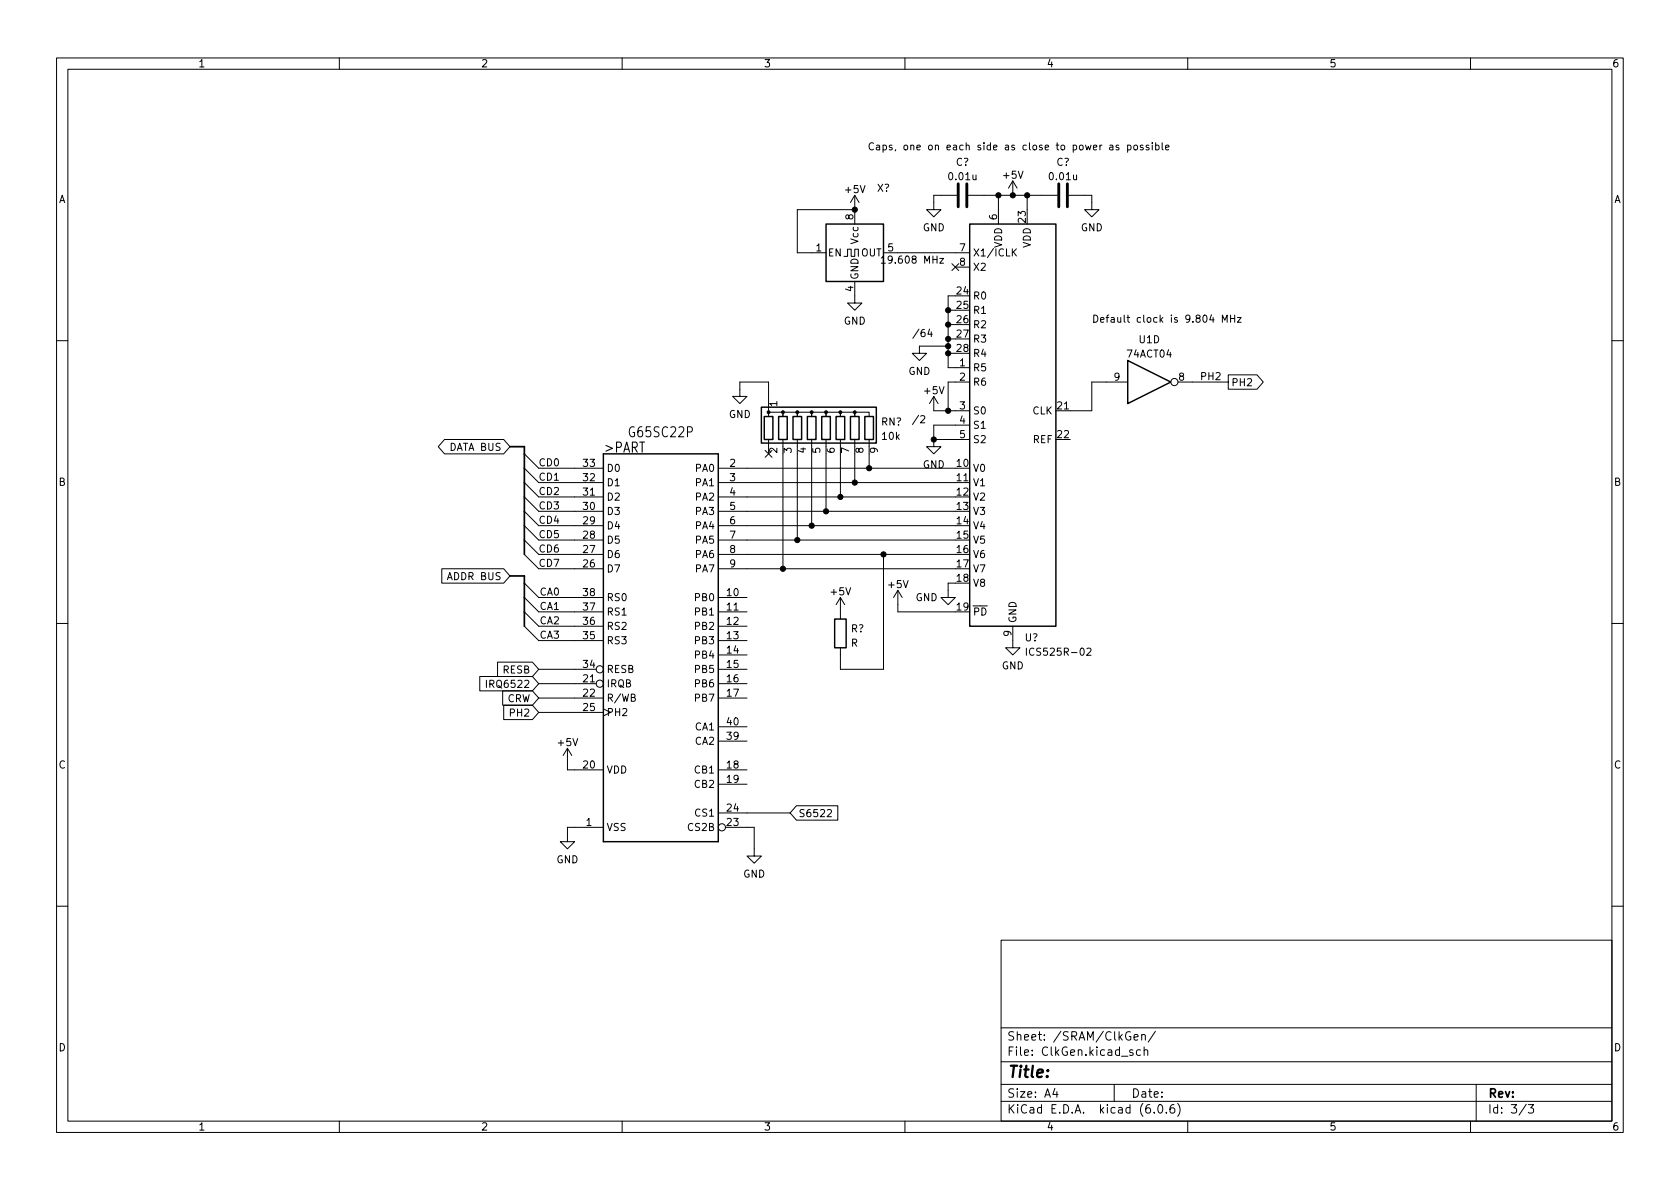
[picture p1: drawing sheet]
<svg xmlns="http://www.w3.org/2000/svg" width="297mm" height="210mm" viewBox="0 0 297 210" stroke-linecap="round" stroke-linejoin="round" font-family="sans-serif">
<g fill="none" stroke="#000" stroke-width=".18">
<path d="M10 10.2h277v190.1h-277zM12 12.2h273v186.1h-273zM60 10.2v2M110 10.2v2M160 10.2v2M210 10.2v2M260 10.2v2M151.1 34.5l-.7 1.3M151.1 34.5v5.1M151.1 34.5l.8 1.3M151.1 37.1h-10.1v7.6h5M154.4 25.4a.6 .6 0 0 0-.8 .4 .6 .6 0 0 0 .6 .7l.2-.1"/>
<path d="M155 25.7h.5v.8M155.5 26h-.4l-.2 .2 .2 .3 .4-.1M156.1 25.7h.4l.2 .2-.1 .5h-.5M156.1 25.7v1.2M157.7 25.7h-.3l-.2 .1 .1 .2 .4 .1v.3h-.5M158.4 26.4l-.1 .3M159.9 25.7h.3l.3 .2v.4l-.3 .2-.3-.1-.1-.1zM161 25.8l.2-.1h.3l.1 .8M161 25.7v.8M169.2 34.5h-4.1v2.6h1.3l-1.3 1.2-1.3-1.2h1.3M171.2 34.5h15.7M176.5 34.5v5.1"/>
<path d="M179.1 32l-.8 1.3M179.1 32v2.5M179.1 32l.7 1.3M181.6 34.5v2.6M189 34.5h4v2.6h1.3l-1.3 1.2-1.2-1.2h1.2M204.3 25.7h.4l.2 .2-.1 .5h-.5M205.5 25.2v1.1l.2 .2M206.1 26.1l.6-.1-.1-.3h-.3l-.2 .1v.6h.5M149.2 45.3h.7v-1.2h.6v1.2h.6v-1.2h.7v1.2M151.1 49.8v3.8h1.3l-1.3 1.3-1.2-1.3h1.2M155.8 45.6l.4-.3v1.2M155.8 46.5h.7"/>
<path d="M156.2 44.7h15.2M162.5 58.2l-1.1 1.6M166.2 45.7h.6l-.6 .8h.6M167.6 59.9h1.3M167.6 54.9h1.3M167.6 57.4h1.3M168.3 46.6l1.2 1.2M168.9 52.3h-1.3v12.7h3.8M168.9 47.2h2.5M169.5 46.6l-1.2 1.2M179.2 44.5l.5 .8M179.7 44l-.7 .7"/>
<path d="M193.4 55.7a.64 .64 0 0 1 .7 .7 .64 .64 0 0 1-.7 .6zM194.6 56.6l.6-.2-.1-.2-.3-.1-.2 .2 .1 .6h.4M195.6 56.1h.4M196 55.7l-.3 .2v1.1M196.5 56.2h.5v.8M197 56.4l-.4 .1-.2 .2 .2 .3 .4-.1M218.8 56.1h.7l-.7 .9h.7M10 60.2h2M78.6 77.7h10.5l1.1 1.3-1.1 1.3h-10.5l-1.1-1.3zM130.8 70.1h-1.3l1.3 1.3 1.3-1.3h-1.3v-2.5h5.1v5M135.3 79.6l1.2 1.3M135.9 73.7v-.8h2.5v.8v-.8h2.6v.8v-.8h2.5v.8v-.8h2.5v.8v-.8h2.6v.8v-.8h2.5v.8v-.8h2.6v.8"/>
<path d="M135.9 77.7v1.3M136.5 79.6l-1.2 1.3M138.4 77.7v1.3M141 77.7v1.3M143.5 77.7v1.3M146 77.7v1.3M148.6 77.7v1.3M151.1 77.7v1.3M153.7 77.7v1.3M162.4 73.4l-1.1 1.7M162.8 73.6l.5-.1 .2 .4-.8 .9h.8M165.1 77.7v1.3h1.3l-1.3 1.3-1.3-1.3h1.3"/>
<path d="M165.1 70.1l-.8 1.3M165.1 70.1v2.5h6.3M165.1 70.1l.8 1.3M165.1 77.7h6.3M167.6 61.2h-5v1.3h1.2l-1.2 1.2-1.3-1.2h1.3M167.6 62.5h1.3M171.4 75.2h-6.3v2.5M171.4 67.6h-3.8v5M199.4 67.6h-6.4v5h-6.3M208.3 67.6h8.9M217.2 66.3h5.1l1.1 1.3-1.1 1.2h-5.1zM285 60.2h2"/>
<path d="M92.7 80.3l2.5 2.5h11.5M92.7 98l2.5 2.6h11.5M92.7 95.5l2.5 2.5h11.5M92.7 93l2.5 2.5h11.5M92.7 90.4l2.5 2.6h11.5M92.7 82.8l2.5 2.5h11.5M92.7 87.9l2.5 2.5h11.5M92.7 85.3l2.5 2.6h11.5M127 82.8h41.9M127 98h41.9M127 95.5h41.9M127 93h41.9"/>
<path d="M127 85.3h44.4M127 90.4h41.9M127 87.9h41.9M138.4 80.3v20.3M141 80.3v15.2M143.5 80.3v12.7M146 80.3v10.1M148.6 80.3v7.6M151.1 80.3v5M153.7 80.3v2.5M156.2 98v20.4h-7.6v-3.9M10 110.2h2"/>
<path d="M78.1 100.6h11l1.1 1.2-1.1 1.3h-11zM84.8 119.6h9.3l1.1 1.3-1.1 1.3h-9.3zM88 117.1h6.1l1.1 1.3-1.1 1.2h-6.1zM92.7 103.1l2.5 2.6h11.5M92.7 105.7l2.5 2.5h11.5M92.7 108.2l2.5 2.5h11.5M92.7 110.7l2.5 2.6h11.5M95.2 118.4h10.2M127 105.7h5.1M127 108.2h5.1M127 110.7h5.1M127 113.3h5.1"/>
<path d="M127 115.8h5.1M127 118.4h5.1M127 100.6h41.9M148.6 105.7l-.8 1.2M148.6 105.7v3.8M148.6 105.7l.8 1.2M158.7 104.4v3.8h10.2M158.7 104.4l-.7 1.3M158.7 104.4l.8 1.3M168.9 103.1h-1.3v2.6h1.3l-1.3 1.2-1.2-1.2h1.2M179.1 110.7v3.8h1.2l-1.2 1.3-1.3-1.3h1.3M181.5 114.6v1.3"/>
<path d="M192.2 114.7l.5-.1 .2 .4-.8 .9h.8M285 110.2h2M86 120.3v1.3M88.9 122.2h5.2l1.1 1.2-1.1 1.3h-5.2zM89.1 124.7h5l1.1 1.3-1.1 1.2h-5zM95.2 120.9h10.2M95.2 123.4h11.5M95.2 126h11.5M100.3 132.3l-.7 1.3M100.3 132.3v3.8h6.4M100.3 132.3l.8 1.3M106.7 125.3l1.2 .7-1.2 .6"/>
<path d="M127 120.9h5.1M127 123.4h5.1M127 136.1h5.1M127 138.7h5.1M127 131.1h5.1M127 128.5h5.1M106.7 146.3h-6.4v2.5h1.3l-1.3 1.3-1.2-1.3h1.2M127 143.8h12.7M128.3 146.3h5v5.1h1.3l-1.3 1.2-1.2-1.2h1.2M140.8 142.5h7.3v2.5h-7.3l-1.1-1.2zM146.3 143.3l.5-.1 .2 .3-.8 .9h.8M10 160.2h2"/>
<path d="M177 166.3h108v32h-108zM285 160.2h2M60 198.3v2M110 198.3v2M160 198.3v2M177 194.8h108M177 191.8h108M177 187.8h108M177 181.8h108M186.5 192.5l-.4 1h1M186.9 193v1M197 191.8v3"/>
<path d="M200.3 185.7l-.4-.1-.2 .2 .1 .3 .5 .1v.4h-.6M200.5 183.4l.7-.1-.1-.3-.4-.1-.2 .2 .1 .8h.5M201.6 185.7l-.4-.1-.3 .3v.4l.2 .3h.5M201.9 183.1l.2-.2 .3 .1 .1 .9M201.9 182.9v1M202.3 185.8l.2-.2 .4 .1v.9M202.3 185.1v1.5M204.1 196.7v.1M204.3 182.4l-1.3 1.9M204.9 195.4l.2-.1a.81 .81 0 0 1 .6 .7 .81 .81 0 0 1-.3 .8h-.2a.81 .81 0 0 1-.6-.6 .81 .81 0 0 1 .3-.8zM206.2 196.7v.1M207.6 195.3a.59 .59 0 0 0-.7 .7v.5l.1 .3h.4l.2-.1 .1-.5-.1-.2-.5-.1-.2 .3"/>
<path d="M208.2 195.1a1.72 1.72 0 0 1 0 2.3M210 198.3v2M260 198.3v2M261 191.8v6.5M269.9 195.3l-1.3 1.9M270.2 195.3h1l-.6 .6 .5 .1v.7l-.2 .1h-.5l-.2-.1"/>
<circle cx="207.6" cy="67.6" r=".63"/>
<circle cx="106" cy="118.4" r=".63"/>
<circle cx="106" cy="120.9" r=".63"/>
<circle cx="127.6" cy="146.3" r=".63"/>
</g>
<g fill="none" stroke="#000" stroke-width=".25">
<path d="M146 39.6h10.2v10.2h-10.2zM171.4 39.6h15.3v71.1h-15.3zM134.6 72h20.3v6.4h-20.3zM135.1 73.7h1.6v4h-1.6zM137.7 73.7h1.5v4h-1.5zM140.2 73.7h1.5v4h-1.5zM142.7 73.7h1.6v4h-1.6zM145.3 73.7h1.5v4h-1.5zM147.8 73.7h1.6v4h-1.6zM150.4 73.7h1.5v4h-1.5zM152.9 73.7h1.5v4h-1.5zM199.4 63.7l7.6 3.9-7.6 3.8z"/>
<path d="M106.7 80.3h20.3v68.5h-20.3zM147.6 109.5h2v5h-2z"/>
</g>
<path d="M169.4 32.5v4.1M170.9 32.5v4.1M187.2 32.5v4.1M188.7 32.5v4.1" fill="none" stroke="#000" stroke-width=".51"/>
<g fill="#000" stroke="#000" stroke-width=".18">
<circle cx="151.1" cy="37.1" r=".46"/>
<circle cx="176.5" cy="34.5" r=".46"/>
<circle cx="179.1" cy="34.5" r=".46"/>
<circle cx="181.6" cy="34.5" r=".46"/>
<circle cx="167.6" cy="54.9" r=".46"/>
<circle cx="167.6" cy="57.4" r=".46"/>
<circle cx="167.6" cy="59.9" r=".46"/>
<circle cx="135.9" cy="72.9" r=".25"/>
<circle cx="138.4" cy="72.9" r=".25"/>
<circle cx="141" cy="72.9" r=".25"/>
<circle cx="143.5" cy="72.9" r=".25"/>
<circle cx="146" cy="72.9" r=".25"/>
<circle cx="148.6" cy="72.9" r=".25"/>
<circle cx="151.1" cy="72.9" r=".25"/>
<circle cx="165.1" cy="77.7" r=".46"/>
<circle cx="167.6" cy="72.6" r=".46"/>
<circle cx="167.6" cy="61.2" r=".46"/>
<circle cx="167.6" cy="62.5" r=".46"/>
<circle cx="141" cy="95.5" r=".46"/>
<circle cx="143.5" cy="93" r=".46"/>
<circle cx="146" cy="90.4" r=".46"/>
<circle cx="148.6" cy="87.9" r=".46"/>
<circle cx="151.1" cy="85.3" r=".46"/>
<circle cx="153.7" cy="82.8" r=".46"/>
<circle cx="156.2" cy="98" r=".46"/>
<circle cx="138.4" cy="100.6" r=".46"/>
</g>
<path d="M90.2 79h2.5v19M90.2 101.8h2.5v8.9" fill="none" stroke="#000" stroke-width=".3"/>
<text font-size="2.8" x="178" y="190.6">Title:</text>
<g font-size="2.5">
<text x="111.5" y="77.3">G65SC22P</text>
<text x="107" y="80">&gt;PART</text>
</g>
<g font-size="2.1">
<text x="178" y="184">Sheet: /SRAM/ClkGen/</text>
<text x="178" y="186.7">File: ClkGen.kicad_sch</text>
<text x="178" y="196.9">KiCad E.D.A. kicad (6.0.6)</text>
<text x="178" y="194.1">Size: A4</text>
<text x="200" y="194.1">Date:</text>
<text x="263" y="194.1">Rev:</text>
<text x="263" y="196.9">Id: 3/3</text>
</g>
<g font-size="1.8">
<text x="35" y="11.9">1</text>
<text x="85" y="11.9">2</text>
<text x="135" y="11.9">3</text>
<text x="185" y="11.9">4</text>
<text x="235" y="11.9">5</text>
<text x="285" y="11.9">6</text>
<text x="161.9" y="26.6">Caps, one on each side as close to power as possible</text>
<text x="169" y="29.3">C?</text>
<text x="186.8" y="29.3">C?</text>
<text x="10.3" y="35.9">A</text>
<text x="149.5" y="34.1">+5V</text>
<text x="155.1" y="33.9">X?</text>
<text x="167.9" y="31.9">0.01u</text>
<text x="177.5" y="31.6">+5V</text>
<text x="185.7" y="31.9">0.01u</text>
<text x="285.3" y="35.9">A</text>
<text x="150.9" y="38.8" transform="rotate(-90 150.9 38.8)">8</text>
<text x="163.1" y="40.9">GND</text>
<text x="176.3" y="38.8" transform="rotate(-90 176.3 38.8)">6</text>
<text x="181.4" y="39.3" transform="rotate(-90 181.4 39.3)">23</text>
<text x="191.1" y="40.9">GND</text>
<text x="144.3" y="44.4">1</text>
<text x="146.3" y="45.3">EN</text>
<text x="151.8" y="43" transform="rotate(-90 151.8 43)">Vcc</text>
<text x="152.2" y="45.3">OUT</text>
<text x="156.5" y="46.6">19.608 MHz</text>
<text x="157" y="44.4">5</text>
<text x="169.7" y="44.4">7</text>
<text x="169.7" y="47">8</text>
<text x="172" y="45.3">X1/ICLK</text>
<text x="172" y="47.9">X2</text>
<text x="177.2" y="43.9" transform="rotate(-90 177.2 43.9)">VDD</text>
<text x="182.2" y="43.9" transform="rotate(-90 182.2 43.9)">VDD</text>
<text x="150.9" y="51.5" transform="rotate(-90 150.9 51.5)">4</text>
<text x="151.8" y="49.5" transform="rotate(-90 151.8 49.5)">GND</text>
<text x="169.2" y="52.1">24</text>
<text x="172" y="53">R0</text>
<text x="149.2" y="57.4">GND</text>
<text x="162.6" y="59.6">/64</text>
<text x="169.2" y="54.6">25</text>
<text x="169.2" y="57.1">26</text>
<text x="169.2" y="59.7">27</text>
<text x="172" y="55.5">R1</text>
<text x="172" y="58">R2</text>
<text x="197.7" y="57">Default clock is 9.804 MHz</text>
<text x="169.2" y="62.2">28</text>
<text x="169.7" y="64.8">1</text>
<text x="172" y="65.7">R5</text>
<text x="172" y="60.6">R3</text>
<text x="172" y="63.1">R4</text>
<text x="199.4" y="63.2">74ACT04</text>
<text x="201.4" y="60.7">U1D</text>
<text x="137.4" y="71.9" transform="rotate(-90 137.4 71.9)">1</text>
<text x="160.6" y="66.3">GND</text>
<text x="163.5" y="69.7">+5V</text>
<text x="169.7" y="67.3">2</text>
<text x="172" y="68.2">R6</text>
<text x="197" y="67.3">9</text>
<text x="208.4" y="67.3">8</text>
<text x="212.1" y="67.2">PH2</text>
<text x="217.6" y="68.3">PH2</text>
<text x="128.8" y="73.9">GND</text>
<text x="155.8" y="75.2">RN?</text>
<text x="156" y="77.8">10k</text>
<text x="169.7" y="72.4">3</text>
<text x="169.7" y="74.9">4</text>
<text x="169.7" y="77.5">5</text>
<text x="172" y="73.3">S0</text>
<text x="172" y="75.8">S1</text>
<text x="182.5" y="73.3">CLK</text>
<text x="187" y="72.4">21</text>
<text x="187" y="77.5">22</text>
<text x="79.6" y="79.7">DATA BUS</text>
<text x="95.5" y="82.4">CD0</text>
<text x="103.2" y="82.5">33</text>
<text x="107.2" y="83.4">D0</text>
<text x="123.1" y="83.4">PA0</text>
<text x="129" y="82.5">2</text>
<text x="137.4" y="80.1" transform="rotate(-90 137.4 80.1)">2</text>
<text x="140" y="80.1" transform="rotate(-90 140 80.1)">3</text>
<text x="142.5" y="80.1" transform="rotate(-90 142.5 80.1)">4</text>
<text x="145" y="80.1" transform="rotate(-90 145 80.1)">5</text>
<text x="147.6" y="80.1" transform="rotate(-90 147.6 80.1)">6</text>
<text x="150.1" y="80.1" transform="rotate(-90 150.1 80.1)">7</text>
<text x="152.7" y="80.1" transform="rotate(-90 152.7 80.1)">8</text>
<text x="155.2" y="80.1" transform="rotate(-90 155.2 80.1)">9</text>
<text x="163.1" y="82.8">GND</text>
<text x="169.2" y="82.5">10</text>
<text x="172" y="83.4">V0</text>
<text x="172" y="78.4">S2</text>
<text x="182.6" y="78.4">REF</text>
<text x="10.3" y="85.9">B</text>
<text x="95.5" y="85">CD1</text>
<text x="95.5" y="87.5">CD2</text>
<text x="103.2" y="87.6">31</text>
<text x="103.2" y="85.1">32</text>
<text x="107.2" y="88.5">D2</text>
<text x="107.2" y="86">D1</text>
<text x="123.1" y="86">PA1</text>
<text x="123.1" y="88.5">PA2</text>
<text x="129" y="85.1">3</text>
<text x="129" y="87.6">4</text>
<text x="169.2" y="85.1">11</text>
<text x="169.2" y="87.6">12</text>
<text x="172" y="86">V1</text>
<text x="172" y="88.5">V2</text>
<text x="285.3" y="85.9">B</text>
<text x="95.5" y="90.1">CD3</text>
<text x="95.5" y="95.1">CD5</text>
<text x="95.5" y="92.6">CD4</text>
<text x="103.2" y="95.2">28</text>
<text x="103.2" y="92.7">29</text>
<text x="103.2" y="90.2">30</text>
<text x="107.2" y="93.6">D4</text>
<text x="107.2" y="91.1">D3</text>
<text x="123.1" y="91.1">PA3</text>
<text x="123.1" y="93.6">PA4</text>
<text x="129" y="90.2">5</text>
<text x="129" y="92.7">6</text>
<text x="129" y="95.2">7</text>
<text x="169.2" y="90.2">13</text>
<text x="169.2" y="92.7">14</text>
<text x="169.2" y="95.2">15</text>
<text x="172" y="91.1">V3</text>
<text x="172" y="93.6">V4</text>
<text x="95.5" y="100.2">CD7</text>
<text x="95.5" y="97.7">CD6</text>
<text x="103.2" y="100.3">26</text>
<text x="103.2" y="97.8">27</text>
<text x="107.2" y="101.2">D7</text>
<text x="107.2" y="98.7">D6</text>
<text x="107.2" y="96.1">D5</text>
<text x="123.1" y="96.1">PA5</text>
<text x="123.1" y="98.7">PA6</text>
<text x="123.1" y="101.2">PA7</text>
<text x="129" y="97.8">8</text>
<text x="129" y="100.3">9</text>
<text x="169.2" y="97.8">16</text>
<text x="169.2" y="100.3">17</text>
<text x="172" y="96.1">V5</text>
<text x="172" y="98.7">V6</text>
<text x="172" y="101.2">V7</text>
<text x="79.4" y="102.6">ADDR BUS</text>
<text x="95.5" y="105.3">CA0</text>
<text x="95.5" y="107.8">CA1</text>
<text x="103.2" y="107.9">37</text>
<text x="103.2" y="105.4">38</text>
<text x="107.2" y="106.3">RS0</text>
<text x="123.1" y="106.3">PB0</text>
<text x="128.6" y="105.4">10</text>
<text x="128.6" y="107.9">11</text>
<text x="147" y="105.3">+5V</text>
<text x="157.2" y="104">+5V</text>
<text x="161.9" y="106.3">GND</text>
<text x="169.2" y="102.9">18</text>
<text x="169.2" y="107.9">19</text>
<text x="172" y="103.8">V8</text>
<text x="95.5" y="112.9">CA3</text>
<text x="95.5" y="110.4">CA2</text>
<text x="103.2" y="113">35</text>
<text x="103.2" y="110.5">36</text>
<text x="107.2" y="113.9">RS3</text>
<text x="107.2" y="111.4">RS2</text>
<text x="107.2" y="108.8">RS1</text>
<text x="123.1" y="108.8">PB1</text>
<text x="123.1" y="111.4">PB2</text>
<text x="123.1" y="113.9">PB3</text>
<text x="128.6" y="110.5">12</text>
<text x="128.6" y="113">13</text>
<text x="150.4" y="111.8">R?</text>
<text x="172" y="108.8">~{PD}</text>
<text x="178.8" y="112.5" transform="rotate(-90 178.8 112.5)">9</text>
<text x="179.7" y="110.2" transform="rotate(-90 179.7 110.2)">GND</text>
<text x="181.2" y="113.4">U?</text>
<text x="88.9" y="119.1">RESB</text>
<text x="103.2" y="118.1">34</text>
<text x="107.2" y="119">RESB</text>
<text x="123.1" y="116.5">PB4</text>
<text x="123.1" y="119">PB5</text>
<text x="128.6" y="115.6">14</text>
<text x="128.6" y="118.1">15</text>
<text x="150.4" y="114.3">R</text>
<text x="177.1" y="118.4">GND</text>
<text x="182.3" y="115.9">ICS525R-02</text>
<text x="86.7" y="121.6">IRQ6522</text>
<text x="89.6" y="124.2">CRW</text>
<text x="103.2" y="120.6">21</text>
<text x="103.2" y="123.2">22</text>
<text x="103.2" y="125.7">25</text>
<text x="107.2" y="121.5">IRQB</text>
<text x="107.2" y="124.1">R/WB</text>
<text x="123.1" y="121.5">PB6</text>
<text x="123.1" y="124.1">PB7</text>
<text x="128.6" y="120.6">16</text>
<text x="128.6" y="123.2">17</text>
<text x="90.4" y="126.7">PH2</text>
<text x="98.7" y="131.9">+5V</text>
<text x="107.2" y="126.6">PH2</text>
<text x="123" y="131.7">CA2</text>
<text x="123" y="129.2">CA1</text>
<text x="128.6" y="130.8">39</text>
<text x="128.6" y="128.3">40</text>
<text x="10.3" y="135.9">C</text>
<text x="103.2" y="135.9">20</text>
<text x="107.2" y="136.8">VDD</text>
<text x="123" y="136.8">CB1</text>
<text x="128.6" y="135.9">18</text>
<text x="285.3" y="135.9">C</text>
<text x="123" y="139.3">CB2</text>
<text x="128.6" y="138.4">19</text>
<text x="128.6" y="143.5">24</text>
<text x="103.6" y="146">1</text>
<text x="107.2" y="146.9">VSS</text>
<text x="121.8" y="146.9">CS2B</text>
<text x="123.1" y="144.4">CS1</text>
<text x="128.6" y="146">23</text>
<text x="141.1" y="144.5">S6522</text>
<text x="98.4" y="152.6">GND</text>
<text x="131.4" y="155.2">GND</text>
<text x="10.3" y="185.9">D</text>
<text x="285.3" y="185.9">D</text>
<text x="35" y="199.9">1</text>
<text x="85" y="199.9">2</text>
<text x="135" y="199.9">3</text>
<text x="185" y="199.9">4</text>
<text x="235" y="199.9">5</text>
<text x="285" y="199.9">6</text>
</g>
</svg>
